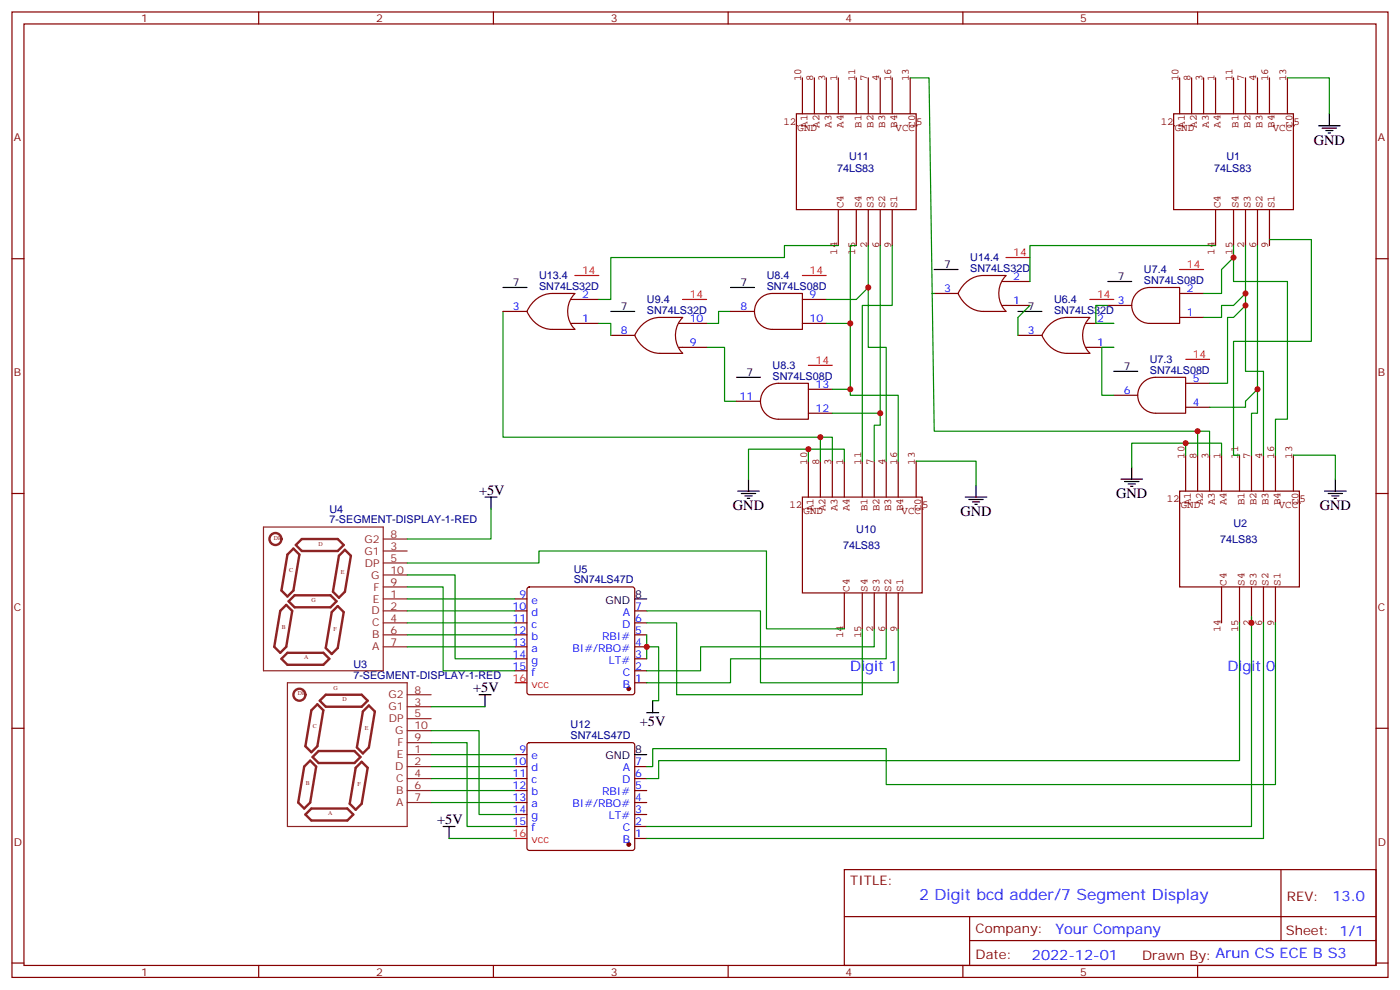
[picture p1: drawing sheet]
<svg xmlns="http://www.w3.org/2000/svg" width="412mm" height="292mm" viewBox="0 0 412 292" stroke-linecap="round" stroke-linejoin="round" font-family="sans-serif">
<g fill="none" stroke="#870000" stroke-width=".35">
<path d="M3.5 3.5h405.4v284.4h-405.4zM7.1 7.1h398.2v277.2h-398.2zM76.2 3.5v3.6M145.3 3.5v3.6M214.5 3.5v3.6M283.6 3.5v3.6M352.8 3.5v3.6M3.5 76.2h3.6M405.3 76.2h3.6M3.5 145.3h3.6M405.3 145.3h3.6M3.5 214.5h3.6"/>
<path d="M405.3 214.5h3.6M248.7 256.1h156.6v28.2h-156.6zM377.3 256.1v20.9M248.7 270h156.5M285.6 277h119.6M285.6 270v14.1M3.5 283.6h3.6M76.2 284.3v3.6M145.3 284.3v3.6M214.5 284.3v3.6M283.6 284.3v3.6M352.8 284.3v3.6"/>
<path d="M405.3 283.6h3.6"/>
</g>
<g fill="#850000">
<circle cx="381" cy="37" r=".18"/>
<circle cx="345.7" cy="37" r=".18"/>
</g>
<g fill="none" stroke="#850000" stroke-width=".35">
<path d="M345.7 33.5h35.3v28.2h-35.3zM347.5 22.9v10.6M351 22.9v10.6M354.5 22.9v10.6M358.1 22.9v10.6M363.4 22.9v10.6M366.9 22.9v10.6M370.4 22.9v10.6M373.9 22.9v10.6M379.2 22.9v10.6M358.1 61.7v10.6M363.4 61.7v10.6"/>
<path d="M366.9 61.7v10.6M370.4 61.7v10.6M373.9 61.7v10.6"/>
</g>
<g fill="#850000">
<circle cx="382.8" cy="148.2" r=".18"/>
<circle cx="347.5" cy="148.2" r=".18"/>
</g>
<g fill="none" stroke="#850000" stroke-width=".35">
<path d="M349.2 134.1v10.5M352.8 134.1v10.5M356.3 134.1v10.5M359.8 134.1v10.5M365.1 134.1v10.5M368.7 134.1v10.5M372.2 134.1v10.5M375.7 134.1v10.5M381 134.1v10.5M347.5 144.6h35.3v28.3h-35.3zM359.8 172.9v10.5M365.1 172.9v10.5"/>
<path d="M368.7 172.9v10.5M372.2 172.9v10.5M375.7 172.9v10.5"/>
</g>
<g fill="none" stroke="#870000" stroke-width=".35">
<path d="M179.9 98.8h7.1M200 95.2h8.1M201.1 93.5h-6.7a8.4 8.4 0 0 0-7.4 5.3M201.1 93.5a7.5 7.5 0 0 0 0 10.5l-6.7 .1a8.4 8.4 0 0 1-7.4-5.3M215.2 91.7h7M223.8 88a5.3 5.3 0 0 1 3.7-1.6h8.9v10.6h-8.9a5.3 5.3 0 0 1-4.8-3.3 5.3 5.3 0 0 1 1.1-5.7zM236.4 95.2h7M236.4 88.2h7M299.9 98.8h7M306.9 98.8a8.4 8.4 0 0 0 7.4 5.3h6.7M320 95.2h8.1M321 93.5h-6.7a8.4 8.4 0 0 0-7.4 5.3"/>
<path d="M321.1 93.5a7.5 7.5 0 0 0 0 10.5M326.3 90h7.1M334.9 86.2a5.3 5.3 0 0 1 3.8-1.5h8.8v10.5h-8.8a5.3 5.3 0 0 1-4.9-3.2 5.3 5.3 0 0 1 1.1-5.8zM347.5 93.5h7M347.5 86.4h7M200 102.3h8.1M217 118.2h7M225.6 114.4a5.3 5.3 0 0 1 3.7-1.5h8.8v10.6h-8.8a5.3 5.3 0 0 1-4.9-3.3 5.3 5.3 0 0 1 1.2-5.8zM238.1 114.7h7.1M320 102.3h8.1M328.1 116.4h7M336.7 112.7a5.3 5.3 0 0 1 3.7-1.6h8.8v10.6h-8.8a5.3 5.3 0 0 1-4.9-3.3 5.3 5.3 0 0 1 1.2-5.7z"/>
<path d="M349.2 119.9h7.1M349.2 112.9h7.1M238.1 121.7h7.1"/>
</g>
<path d="M347.5 79.4h7M201.1 88.2h7M236.4 81.1h7M321 88.2h7.1M238.1 107.6h7.1M349.2 105.8h7.1" fill="none" stroke="#f00" stroke-width=".35"/>
<path d="M179.9 91.7h7.1M215.2 84.7h7M299.9 91.7h7M326.3 82.9h7.1M217 111.1h7M328.1 109.4h7" fill="none" stroke="#000" stroke-width=".35"/>
<path d="M268.1 22.9h5.6l1.5 104.1h81.1v7.1M366.9 72.3v37.1h5.3v24.7M370.4 72.3v49.4h-1.7v12.4M373.9 70.6h12.4v29.9h-22.9v33.6h1.7M148.2 91.7v37.1h97v7M215.2 91.7h-3.5v3.5h-3.6M326.3 90h-3.5v5.2h5.3M366.9 86.4l-3.5 3.6h-3.6v3.5h-5.3M366.9 90l-3.5 3.5h-1.8v19.4h-5.3M208.1 102.3h5.3v15.9h3.6M328.1 102.3h-3.5v14.1h3.5M370.4 114.7l-3.5 3.5v1.7h-10.6" fill="none" stroke="#008700" stroke-width=".35"/>
<g fill="#850000">
<circle cx="271.6" cy="149.9" r=".18"/>
<circle cx="236.4" cy="149.9" r=".18"/>
</g>
<g fill="none" stroke="#850000" stroke-width=".35">
<path d="M238.1 135.8v10.6M241.7 135.8v10.6M245.2 135.8v10.6M248.7 135.8v10.6M254 135.8v10.6M257.5 135.8v10.6M261.1 135.8v10.6M264.6 135.8v10.6M269.9 135.8v10.6M236.4 146.4h35.2v28.2h-35.2zM248.7 174.6v10.6M254 174.6v10.6"/>
<path d="M257.5 174.6v10.6M261.1 174.6v10.6M264.6 174.6v10.6"/>
</g>
<g fill="#850000">
<circle cx="269.9" cy="37" r=".18"/>
<circle cx="234.6" cy="37" r=".18"/>
</g>
<g fill="none" stroke="#850000" stroke-width=".35">
<path d="M234.6 33.5h35.3v28.2h-35.3zM236.4 22.9v10.6M239.9 22.9v10.6M243.4 22.9v10.6M246.9 22.9v10.6M252.2 22.9v10.6M255.8 22.9v10.6M259.3 22.9v10.6M262.8 22.9v10.6M268.1 22.9v10.6M246.9 61.7v10.6M252.2 61.7v10.6"/>
<path d="M255.8 61.7v10.6M259.3 61.7v10.6M262.8 61.7v10.6"/>
</g>
<g fill="none" stroke="#8c2424" stroke-width=".35">
<path d="M77.6 155.2h35.3v42.4h-35.3zM112.9 158.8h7M112.9 179.9h7M112.9 176.4h7M112.9 172.9h7M112.9 169.3h7M112.9 165.8h7M112.9 162.3h7M112.9 190.5h7M112.9 187h7M112.9 183.4h7M84.7 201.1h35.2v42.3h-35.2z"/>
<path d="M119.9 218.7h7.1M119.9 215.2h7.1M119.9 211.7h7.1M119.9 208.1h7.1M119.9 204.6h7.1M119.9 236.4h7.1M119.9 232.8h7.1M119.9 229.3h7.1M119.9 225.8h7.1M119.9 222.2h7.1"/>
</g>
<g fill="none" stroke="#8c2424" stroke-width=".71">
<path d="M84.3 178.2l1.8 1.7-1.8 10.6-1.8 1.8-1.7-1.8 1.7-10.6zM84.7 163.3l1.7-1.7 1.8 1.7-1.8 10.6-1.7 1.8-1.8-1.8zM85 177.1l1.8-1.8h10.6l1.7 1.8-1.7 1.8h-10.6zM87.1 160.5l1.8-1.7h10.6l1.7 1.7-1.7 1.8h-10.6zM99.8 163.7l1.8-1.8 1.8 1.8-1.8 10.6-1.8 1.7-1.7-1.7zM82.9 194l1.8-1.7h10.5l1.8 1.7-1.8 1.8h-10.5zM97.7 180.3l1.8-1.8 1.7 1.8-1.7 10.6-1.8 1.7-1.7-1.7zM91.7 209.2l1.8-1.8 1.7 1.8-1.7 10.6-1.8 1.7-1.7-1.7zM94.2 206.4l1.8-1.8h10.5l1.8 1.8-1.8 1.7h-10.5zM106.9 209.6l1.8-1.8 1.7 1.8-1.7 10.5-1.8 1.8-1.8-1.8zM89.6 225.8l1.8-1.8 1.7 1.8-1.7 10.6-1.8 1.7-1.8-1.7zM90 239.9l1.7-1.8h10.6l1.8 1.8-1.8 1.8h-10.6z"/>
<path d="M92.1 223l1.7-1.8h10.6l1.8 1.8-1.8 1.7h-10.6zM104.8 226.1l1.7-1.7 1.8 1.7-1.8 10.6-1.7 1.8-1.8-1.8z"/>
<circle cx="81.1" cy="158.7" r="1.76"/>
<circle cx="88.2" cy="204.6" r="1.76"/>
</g>
<g fill="none" stroke="#870000" stroke-width=".35">
<path d="M148.2 91.7h7a8.4 8.4 0 0 0 7.4 5.3h6.7M168.3 95.2h8.1M168.3 88.2h8.1M169.3 86.4h-6.7a8.4 8.4 0 0 0-7.4 5.3M169.4 86.5a7.5 7.5 0 0 0 0 10.5M275.2 86.4h7M282.2 86.4a8.4 8.4 0 0 1 7.4-5.3l6.8 .1a7.5 7.5 0 0 0 0 10.5M282.2 86.4a8.4 8.4 0 0 0 7.4 5.3h6.7M295.3 90h8.1M295.3 82.9h8.1M151.7 179.9h3.5M151.7 176.4h3.5"/>
<path d="M155.5 173.1l.4-.2h30.4l.5 .2 .2 .5v30.3l-.3 .5-.4 .2h-30.4l-.5-.2-.2-.5v-30.3zM187 179.9h3.5M151.7 197.6h3.5M151.7 194h3.5M151.7 190.5h3.5M151.7 187h3.5M151.7 183.4h3.5M187 197.6h3.5M187 194h3.5M187 190.5h3.5M187 187h3.5M187 183.4h3.5"/>
<path d="M155.5 218.9l.4-.2h30.4l.5 .2 .2 .5v30.4l-.3 .5-.4 .2h-30.4l-.5-.3-.2-.4v-30.4zM187 201.1h3.5M151.7 239.9h3.5M151.7 236.4h3.5M151.7 232.8h3.5M151.7 229.3h3.5M151.7 225.8h3.5M151.7 222.2h3.5M187 239.9h3.5M187 236.4h3.5M187 232.8h3.5M187 229.3h3.5"/>
<path d="M187 225.8h3.5M151.7 243.4h3.5M187 246.9h3.5M187 243.4h3.5"/>
</g>
<g fill="#870000" stroke="#870000" stroke-width=".35">
<circle cx="185.2" cy="202.8" r=".53"/>
<circle cx="185.2" cy="248.7" r=".53"/>
</g>
<g fill="none" stroke="#000" stroke-width=".35">
<path d="M388.4 37h6.4M389.5 37.7h4.2M390.5 38.5h2.1M391.2 39.2h.7M391.6 33.5v3.5M275.2 79.4h7M148.2 84.7h7M333.4 137.6v3.5M142.9 146.4h3.5M144.6 146.4v3.5M217.3 144.6h6.4M218.4 145.3h4.2"/>
<path d="M219.4 146.1h2.1M220.1 146.8h.7M220.5 141.1v3.5M284.3 146.4h6.4M285.4 147.1h4.2M286.5 147.8h2.1M287.2 148.5h.7M287.5 142.9v3.5M330.2 141.1h6.3M331.3 141.8h4.2M332.3 142.5h2.1M333 143.2h.7"/>
<path d="M390.2 144.6h6.3M391.2 145.3h4.3M392.3 146.1h2.1M393 146.8h.7M393.3 141.1v3.5M187 176.4h3.5M141.1 204.6h3.5M142.9 204.6v3.5M190.5 209.9h3.5M192.3 206.4v3.5M187 222.2h3.5M130.5 243.4h3.6"/>
<path d="M132.3 243.4v3.5"/>
</g>
<path d="M296.3 75.8h7.1M169.3 81.1h7.1M151.7 201.1h3.5M151.7 246.9h3.5" fill="none" stroke="#f00" stroke-width=".35"/>
<g fill="none" stroke="#008700" stroke-width=".35">
<path d="M379.2 22.9h12.4v10.6M246.9 72.3h-15.8v3.5h-51.2v12.4h-3.5M252.2 72.3h-1.7v44.1h14.1v19.4M255.8 72.3v30h5.3v33.5M259.3 72.3v52.9h-1.8v10.6M262.8 72.3v17.7h-8.8v45.8M358.1 72.3h-54.7v10.6M363.4 72.3v10.6h15.8v40.6h-3.5v10.6M363.4 75.8l-3.6 3.6v7h-5.3M176.4 95.2h3.5v3.6M243.4 95.2h7.1M255.8 84.7l-3.6 3.5h-8.8"/>
<path d="M274.5 86.4h.7M303.4 90l-3.5 3.5v5.3M245.2 114.7h5.3M238.1 132.3v3.5M241.7 128.8v7M245.2 121.7h14.1M248.7 135.8v-3.5h-28.2v8.8M269.9 135.8h17.6v7.1M349.2 130.5v3.6M352.8 127v7.1M359.8 134.1v-3.6h-26.4v7.1M381 134.1h12.3v7"/>
<path d="M144.6 149.9v8.9h-24.7M119.9 169.3h14.2v24.7h17.6M119.9 172.9h10.6v24.7h21.2M119.9 165.8h38.8v-3.5h67.1v22.9h22.9M119.9 176.4h31.8M119.9 179.9h31.8M190.5 179.9h33.5v21.2h40.6v-15.9M119.9 183.4h31.8M119.9 187h31.8M119.9 190.5h31.8M190.5 183.4h8.8v21.2h54.7v-19.4M190.5 187v7"/>
<path d="M190.5 190.5h3.5v15.9h-1.7M257.5 185.2v5.3h-51.1v7.1h-15.9M261.1 185.2v8.8h-45.9v7.1h-24.7M365.1 183.4v40.6h-171.1v5.3h-3.5M368.7 181.7v61.7h-178.2M372.2 183.4v63.5h-181.7M375.7 183.4v47.7h-114.6v-10.6h-68.8v5.3h-1.8M127 218.7h10.6v24.7h14.1M127 215.2h14.1v24.7h10.6M127 208.1h15.9M127 222.2h24.7M127 225.8h24.7"/>
<path d="M127 229.3h24.7M127 232.8h24.7M127 236.4h24.7M132.3 246.9h19.4"/>
</g>
<g fill="#c00">
<circle cx="366.9" cy="90" r=".88"/>
<circle cx="370.4" cy="114.7" r=".88"/>
<circle cx="241.7" cy="128.8" r=".88"/>
<circle cx="349.3" cy="130.5" r=".88"/>
<circle cx="238.1" cy="132.3" r=".88"/>
<circle cx="366.9" cy="86.4" r=".88"/>
<circle cx="363.4" cy="75.8" r=".88"/>
<circle cx="255.8" cy="84.7" r=".88"/>
<circle cx="250.5" cy="95.2" r=".88"/>
<circle cx="250.5" cy="114.7" r=".88"/>
<circle cx="259.3" cy="121.7" r=".88"/>
<circle cx="190.5" cy="190.5" r=".88"/>
<circle cx="352.8" cy="127" r=".88"/>
<circle cx="368.7" cy="183.4" r=".88"/>
</g>
<text font-size="4.6" fill="#00f" x="270.8" y="265.1">2 Digit bcd adder/7 Segment Display</text>
<g font-size="4.2">
<text x="387" y="42.7">GND</text>
<text x="141.1" y="145.7">+5V</text>
<text x="328.8" y="146.8">GND</text>
<text x="215.9" y="150.3">GND</text>
<text x="282.9" y="152">GND</text>
<text x="388.8" y="150.3">GND</text>
<text x="139.3" y="203.9">+5V</text>
<text x="188.5" y="213.9">+5V</text>
<text x="128.8" y="242.7">+5V</text>
</g>
<g font-size="4.2" fill="#00f">
<text x="250.5" y="197.6">Digit 1</text>
<text x="361.6" y="197.6">Digit 0</text>
<text x="392.5" y="265.4">13.0</text>
<text x="310.9" y="274.9">Your Company</text>
<text x="304" y="282.7">2022-12-01</text>
</g>
<g font-size="3.9" fill="#800">
<text x="250.5" y="260.7">TITLE:</text>
<text x="379.1" y="265.4">REV:</text>
<text x="287.4" y="274.9">Company:</text>
<text x="378.7" y="275.5">Sheet: 1/1</text>
<text x="287.4" y="282.6">Date:</text>
<text x="336.4" y="282.7">Drawn By: Arun CS ECE B S3</text>
</g>
<g font-size="3.2" fill="#800">
<text x="41.6" y="6.5">1</text>
<text x="110.8" y="6.5">2</text>
<text x="179.9" y="6.5">3</text>
<text x="249.1" y="6.5">4</text>
<text x="318.2" y="6.5">5</text>
<text x="4.1" y="41.6">A</text>
<text x="405.9" y="41.6">A</text>
<text x="4.1" y="110.8">B</text>
<text x="405.9" y="110.8">B</text>
<text x="4.1" y="179.9">C</text>
<text x="405.9" y="179.9">C</text>
<text x="4.1" y="249.1">D</text>
<text x="405.9" y="249.1">D</text>
<text x="41.6" y="287.3">1</text>
<text x="110.8" y="287.3">2</text>
<text x="179.9" y="287.3">3</text>
<text x="249.1" y="287.3">4</text>
<text x="318.2" y="287.3">5</text>
</g>
<g font-size="3.2" fill="#840000">
<text x="236" y="24" transform="rotate(-90 236 24)">10</text>
<text x="239.5" y="24" transform="rotate(-90 239.5 24)">8</text>
<text x="243.1" y="24" transform="rotate(-90 243.1 24)">3</text>
<text x="246.6" y="24" transform="rotate(-90 246.6 24)">1</text>
<text x="251.9" y="24" transform="rotate(-90 251.9 24)">11</text>
<text x="255.4" y="24" transform="rotate(-90 255.4 24)">7</text>
<text x="258.9" y="24" transform="rotate(-90 258.9 24)">4</text>
<text x="262.5" y="24" transform="rotate(-90 262.5 24)">16</text>
<text x="267.8" y="24" transform="rotate(-90 267.8 24)">13</text>
<text x="347.1" y="24" transform="rotate(-90 347.1 24)">10</text>
<text x="350.7" y="24" transform="rotate(-90 350.7 24)">8</text>
<text x="354.2" y="24" transform="rotate(-90 354.2 24)">3</text>
<text x="357.7" y="24" transform="rotate(-90 357.7 24)">1</text>
<text x="363" y="24" transform="rotate(-90 363 24)">11</text>
<text x="366.5" y="24" transform="rotate(-90 366.5 24)">7</text>
<text x="370.1" y="24" transform="rotate(-90 370.1 24)">4</text>
<text x="373.6" y="24" transform="rotate(-90 373.6 24)">16</text>
<text x="378.9" y="24" transform="rotate(-90 378.9 24)">13</text>
<text x="230.8" y="36.7">12</text>
<text x="234.9" y="38.5">GND</text>
<text x="237.9" y="37.7" transform="rotate(-90 237.9 37.7)">A1</text>
<text x="241.4" y="37.7" transform="rotate(-90 241.4 37.7)">A2</text>
<text x="244.9" y="37.7" transform="rotate(-90 244.9 37.7)">A3</text>
<text x="248.4" y="37.7" transform="rotate(-90 248.4 37.7)">A4</text>
<text x="253.7" y="37.7" transform="rotate(-90 253.7 37.7)">B1</text>
<text x="257.3" y="37.7" transform="rotate(-90 257.3 37.7)">B2</text>
<text x="260.8" y="37.7" transform="rotate(-90 260.8 37.7)">B3</text>
<text x="263.8" y="38.5">VCC</text>
<text x="264.3" y="37.7" transform="rotate(-90 264.3 37.7)">B4</text>
<text x="269.6" y="37.7" transform="rotate(-90 269.6 37.7)">C0</text>
<text x="269.9" y="36.7">5</text>
<text x="341.9" y="36.7">12</text>
<text x="346.1" y="38.5">GND</text>
<text x="349" y="37.7" transform="rotate(-90 349 37.7)">A1</text>
<text x="352.5" y="37.7" transform="rotate(-90 352.5 37.7)">A2</text>
<text x="356" y="37.7" transform="rotate(-90 356 37.7)">A3</text>
<text x="359.6" y="37.7" transform="rotate(-90 359.6 37.7)">A4</text>
<text x="364.9" y="37.7" transform="rotate(-90 364.9 37.7)">B1</text>
<text x="368.4" y="37.7" transform="rotate(-90 368.4 37.7)">B2</text>
<text x="371.9" y="37.7" transform="rotate(-90 371.9 37.7)">B3</text>
<text x="374.9" y="38.5">VCC</text>
<text x="375.4" y="37.7" transform="rotate(-90 375.4 37.7)">B4</text>
<text x="380.7" y="37.7" transform="rotate(-90 380.7 37.7)">C0</text>
<text x="381" y="36.7">5</text>
<text x="248.4" y="61.4" transform="rotate(-90 248.4 61.4)">C4</text>
<text x="253.7" y="61.4" transform="rotate(-90 253.7 61.4)">S4</text>
<text x="257.3" y="61.4" transform="rotate(-90 257.3 61.4)">S3</text>
<text x="260.8" y="61.4" transform="rotate(-90 260.8 61.4)">S2</text>
<text x="264.3" y="61.4" transform="rotate(-90 264.3 61.4)">S1</text>
<text x="359.6" y="61.4" transform="rotate(-90 359.6 61.4)">C4</text>
<text x="364.9" y="61.4" transform="rotate(-90 364.9 61.4)">S4</text>
<text x="368.4" y="61.4" transform="rotate(-90 368.4 61.4)">S3</text>
<text x="371.9" y="61.4" transform="rotate(-90 371.9 61.4)">S2</text>
<text x="375.4" y="61.4" transform="rotate(-90 375.4 61.4)">S1</text>
<text x="246.6" y="75.1" transform="rotate(-90 246.6 75.1)">14</text>
<text x="251.9" y="75.1" transform="rotate(-90 251.9 75.1)">15</text>
<text x="255.4" y="73.2" transform="rotate(-90 255.4 73.2)">2</text>
<text x="258.9" y="73.2" transform="rotate(-90 258.9 73.2)">6</text>
<text x="262.5" y="73.2" transform="rotate(-90 262.5 73.2)">9</text>
<text x="357.7" y="75.1" transform="rotate(-90 357.7 75.1)">14</text>
<text x="363" y="75.1" transform="rotate(-90 363 75.1)">15</text>
<text x="366.5" y="73.2" transform="rotate(-90 366.5 73.2)">2</text>
<text x="370.1" y="73.2" transform="rotate(-90 370.1 73.2)">6</text>
<text x="373.6" y="73.2" transform="rotate(-90 373.6 73.2)">9</text>
<text x="237.8" y="136.9" transform="rotate(-90 237.8 136.9)">10</text>
<text x="241.3" y="136.9" transform="rotate(-90 241.3 136.9)">8</text>
<text x="244.8" y="136.9" transform="rotate(-90 244.8 136.9)">3</text>
<text x="248.4" y="136.9" transform="rotate(-90 248.4 136.9)">1</text>
<text x="253.6" y="136.9" transform="rotate(-90 253.6 136.9)">11</text>
<text x="257.2" y="136.9" transform="rotate(-90 257.2 136.9)">7</text>
<text x="260.7" y="136.9" transform="rotate(-90 260.7 136.9)">4</text>
<text x="264.2" y="136.9" transform="rotate(-90 264.2 136.9)">16</text>
<text x="269.5" y="136.9" transform="rotate(-90 269.5 136.9)">13</text>
<text x="348.9" y="135.1" transform="rotate(-90 348.9 135.1)">10</text>
<text x="352.4" y="135.1" transform="rotate(-90 352.4 135.1)">8</text>
<text x="356" y="135.1" transform="rotate(-90 356 135.1)">3</text>
<text x="359.5" y="135.1" transform="rotate(-90 359.5 135.1)">1</text>
<text x="364.8" y="135.1" transform="rotate(-90 364.8 135.1)">11</text>
<text x="368.3" y="135.1" transform="rotate(-90 368.3 135.1)">7</text>
<text x="371.8" y="135.1" transform="rotate(-90 371.8 135.1)">4</text>
<text x="375.4" y="135.1" transform="rotate(-90 375.4 135.1)">16</text>
<text x="380.6" y="135.1" transform="rotate(-90 380.6 135.1)">13</text>
<text x="232.6" y="149.6">12</text>
<text x="271.6" y="149.6">5</text>
<text x="343.7" y="147.8">12</text>
<text x="347.8" y="149.7">GND</text>
<text x="350.7" y="148.8" transform="rotate(-90 350.7 148.8)">A1</text>
<text x="354.3" y="148.8" transform="rotate(-90 354.3 148.8)">A2</text>
<text x="357.8" y="148.8" transform="rotate(-90 357.8 148.8)">A3</text>
<text x="361.3" y="148.8" transform="rotate(-90 361.3 148.8)">A4</text>
<text x="366.6" y="148.8" transform="rotate(-90 366.6 148.8)">B1</text>
<text x="370.2" y="148.8" transform="rotate(-90 370.2 148.8)">B2</text>
<text x="373.7" y="148.8" transform="rotate(-90 373.7 148.8)">B3</text>
<text x="376.7" y="149.7">VCC</text>
<text x="377.2" y="148.8" transform="rotate(-90 377.2 148.8)">B4</text>
<text x="382.5" y="148.8" transform="rotate(-90 382.5 148.8)">C0</text>
<text x="382.8" y="147.8">5</text>
<text x="236.7" y="151.4">GND</text>
<text x="239.6" y="150.6" transform="rotate(-90 239.6 150.6)">A1</text>
<text x="243.2" y="150.6" transform="rotate(-90 243.2 150.6)">A2</text>
<text x="246.7" y="150.6" transform="rotate(-90 246.7 150.6)">A3</text>
<text x="250.2" y="150.6" transform="rotate(-90 250.2 150.6)">A4</text>
<text x="255.5" y="150.6" transform="rotate(-90 255.5 150.6)">B1</text>
<text x="259" y="150.6" transform="rotate(-90 259 150.6)">B2</text>
<text x="262.6" y="150.6" transform="rotate(-90 262.6 150.6)">B3</text>
<text x="265.6" y="151.4">VCC</text>
<text x="266.1" y="150.6" transform="rotate(-90 266.1 150.6)">B4</text>
<text x="271.4" y="150.6" transform="rotate(-90 271.4 150.6)">C0</text>
<text x="361.3" y="172.5" transform="rotate(-90 361.3 172.5)">C4</text>
<text x="366.6" y="172.5" transform="rotate(-90 366.6 172.5)">S4</text>
<text x="370.2" y="172.5" transform="rotate(-90 370.2 172.5)">S3</text>
<text x="373.7" y="172.5" transform="rotate(-90 373.7 172.5)">S2</text>
<text x="377.2" y="172.5" transform="rotate(-90 377.2 172.5)">S1</text>
<text x="250.2" y="174.3" transform="rotate(-90 250.2 174.3)">C4</text>
<text x="255.5" y="174.3" transform="rotate(-90 255.5 174.3)">S4</text>
<text x="259" y="174.3" transform="rotate(-90 259 174.3)">S3</text>
<text x="262.6" y="174.3" transform="rotate(-90 262.6 174.3)">S2</text>
<text x="266.1" y="174.3" transform="rotate(-90 266.1 174.3)">S1</text>
<text x="368.3" y="184.3" transform="rotate(-90 368.3 184.3)">2</text>
<text x="371.8" y="184.3" transform="rotate(-90 371.8 184.3)">6</text>
<text x="375.4" y="184.3" transform="rotate(-90 375.4 184.3)">9</text>
<text x="248.4" y="188" transform="rotate(-90 248.4 188)">14</text>
<text x="253.6" y="188" transform="rotate(-90 253.6 188)">15</text>
<text x="257.2" y="186.1" transform="rotate(-90 257.2 186.1)">2</text>
<text x="260.7" y="186.1" transform="rotate(-90 260.7 186.1)">6</text>
<text x="264.2" y="186.1" transform="rotate(-90 264.2 186.1)">9</text>
<text x="359.5" y="186.2" transform="rotate(-90 359.5 186.2)">14</text>
<text x="364.8" y="186.2" transform="rotate(-90 364.8 186.2)">15</text>
</g>
<g font-size="3.2" fill="#000080">
<text x="250.1" y="47">U11</text>
<text x="361.3" y="47">U1</text>
<text x="246.6" y="50.6">74LS83</text>
<text x="357.7" y="50.6">74LS83</text>
<text x="285.8" y="76.9">U14.4</text>
<text x="158.8" y="82.2">U13.4</text>
<text x="225.8" y="82.2">U8.4</text>
<text x="285.8" y="80.1">SN74LS32D</text>
<text x="337" y="83.6">SN74LS08D</text>
<text x="337" y="80.4">U7.4</text>
<text x="158.8" y="85.4">SN74LS32D</text>
<text x="190.6" y="89.2">U9.4</text>
<text x="225.8" y="85.4">SN74LS08D</text>
<text x="310.5" y="89.2">U6.4</text>
<text x="190.6" y="92.4">SN74LS32D</text>
<text x="310.5" y="92.4">SN74LS32D</text>
<text x="338.7" y="106.9">U7.3</text>
<text x="227.6" y="111.8">SN74LS08D</text>
<text x="227.6" y="108.7">U8.3</text>
<text x="338.7" y="110.1">SN74LS08D</text>
<text x="97" y="154.2">7-SEGMENT-DISPLAY-1-RED</text>
<text x="97" y="151">U4</text>
<text x="363.4" y="155.2">U2</text>
<text x="248.3" y="161.7">74LS83</text>
<text x="252.2" y="157">U10</text>
<text x="359.5" y="159.9">74LS83</text>
<text x="169" y="168.6">U5</text>
<text x="169" y="171.8">SN74LS47D</text>
<text x="104.1" y="196.8">U3</text>
<text x="104.1" y="200">7-SEGMENT-DISPLAY-1-RED</text>
<text x="168.1" y="214.4">U12</text>
<text x="168.1" y="217.7">SN74LS47D</text>
</g>
<g font-size="3.2" fill="#f00">
<text x="298.4" y="75.5">14</text>
<text x="171.4" y="80.8">14</text>
<text x="238.5" y="80.8">14</text>
<text x="349.6" y="79">14</text>
<text x="203.2" y="87.8">14</text>
<text x="323.1" y="87.8">14</text>
<text x="240.2" y="107.2">14</text>
<text x="351.4" y="105.5">14</text>
<text x="151" y="200.7">16</text>
<text x="156.5" y="202.5">vcc</text>
<text x="151" y="246.6">16</text>
<text x="156.5" y="248.4">vcc</text>
</g>
<g font-size="3.2">
<text x="278.1" y="79">7</text>
<text x="329.2" y="82.6">7</text>
<text x="151.1" y="84.3">7</text>
<text x="218.1" y="84.3">7</text>
<text x="182.8" y="91.4">7</text>
<text x="302.8" y="91.4">7</text>
<text x="219.9" y="110.8">7</text>
<text x="331" y="109">7</text>
<text x="178.4" y="177.8">GND</text>
<text x="187.1" y="176">8</text>
<text x="187.1" y="221.9">8</text>
<text x="178.4" y="223.7">GND</text>
</g>
<g font-size="3.2" fill="#00f">
<text x="298.4" y="82.6">2</text>
<text x="171.4" y="87.8">2</text>
<text x="238.5" y="87.8">9</text>
<text x="278.1" y="86.1">3</text>
<text x="298.4" y="89.6">1</text>
<text x="329.2" y="89.6">3</text>
<text x="349.6" y="86.1">2</text>
<text x="151.1" y="91.4">3</text>
<text x="171.4" y="94.9">1</text>
<text x="203.2" y="94.9">10</text>
<text x="218.1" y="91.4">8</text>
<text x="238.5" y="94.9">10</text>
<text x="323.1" y="94.9">2</text>
<text x="349.6" y="93.1">1</text>
<text x="182.8" y="98.4">8</text>
<text x="203.2" y="102">9</text>
<text x="302.8" y="98.4">3</text>
<text x="323.1" y="102">1</text>
<text x="351.4" y="112.5">5</text>
<text x="217.9" y="117.8">11</text>
<text x="240.2" y="114.3">13</text>
<text x="331" y="116.1">6</text>
<text x="351.4" y="119.6">4</text>
<text x="240.2" y="121.4">12</text>
<text x="151" y="179.6">10</text>
<text x="153" y="176">9</text>
<text x="156.5" y="177.8">e</text>
<text x="187.1" y="179.6">7</text>
<text x="151" y="183.1">11</text>
<text x="156.5" y="181.3">d</text>
<text x="156.5" y="184.9">c</text>
<text x="183.2" y="184.9">D</text>
<text x="183.5" y="181.3">A</text>
<text x="187.1" y="183.1">6</text>
<text x="151" y="186.6">12</text>
<text x="151" y="190.1">13</text>
<text x="156.5" y="188.4">b</text>
<text x="156.5" y="191.9">a</text>
<text x="168.6" y="191.9">BI#/RBO#</text>
<text x="177.4" y="188.4">RBI#</text>
<text x="187.1" y="190.1">4</text>
<text x="187.1" y="186.6">5</text>
<text x="151" y="193.7">14</text>
<text x="151" y="197.2">15</text>
<text x="156.5" y="195.4">g</text>
<text x="179.3" y="195.4">LT#</text>
<text x="187.1" y="197.2">2</text>
<text x="187.1" y="193.7">3</text>
<text x="156.5" y="199">f</text>
<text x="183.5" y="199">C</text>
<text x="183.5" y="202.5">B</text>
<text x="187.1" y="200.7">1</text>
<text x="153" y="221.9">9</text>
<text x="151" y="225.4">10</text>
<text x="156.5" y="223.7">e</text>
<text x="156.5" y="227.2">d</text>
<text x="183.5" y="227.2">A</text>
<text x="187.1" y="225.4">7</text>
<text x="151" y="229">11</text>
<text x="151" y="232.5">12</text>
<text x="156.5" y="230.7">c</text>
<text x="183.2" y="230.7">D</text>
<text x="187.1" y="232.5">5</text>
<text x="187.1" y="229">6</text>
<text x="151" y="236">13</text>
<text x="151" y="239.5">14</text>
<text x="156.5" y="234.2">b</text>
<text x="156.5" y="237.8">a</text>
<text x="168.6" y="237.8">BI#/RBO#</text>
<text x="177.4" y="234.2">RBI#</text>
<text x="187.1" y="239.5">3</text>
<text x="187.1" y="236">4</text>
<text x="151" y="243.1">15</text>
<text x="156.5" y="241.3">g</text>
<text x="156.5" y="244.8">f</text>
<text x="179.3" y="241.3">LT#</text>
<text x="183.5" y="244.8">C</text>
<text x="187.1" y="243.1">2</text>
<text x="183.5" y="248.4">B</text>
<text x="187.1" y="246.6">1</text>
</g>
<g font-size="3.2" fill="#8d2323">
<text x="107.4" y="159.8">G2</text>
<text x="115" y="161.9">3</text>
<text x="115" y="158.4">8</text>
<text x="107.4" y="163.3">G1</text>
<text x="107.5" y="166.9">DP</text>
<text x="115" y="165.5">5</text>
<text x="109.4" y="170.4">G</text>
<text x="110" y="173.9">F</text>
<text x="115" y="172.5">9</text>
<text x="115" y="169">10</text>
<text x="109.8" y="177.4">E</text>
<text x="115" y="179.6">2</text>
<text x="115" y="176">1</text>
<text x="109.4" y="181">D</text>
<text x="109.6" y="184.5">C</text>
<text x="115" y="183.1">4</text>
<text x="109.7" y="188">B</text>
<text x="109.7" y="191.6">A</text>
<text x="115" y="190.1">7</text>
<text x="115" y="186.6">6</text>
<text x="114.4" y="209.2">G1</text>
<text x="114.4" y="205.7">G2</text>
<text x="122.1" y="207.8">3</text>
<text x="122.1" y="204.3">8</text>
<text x="114.5" y="212.7">DP</text>
<text x="122.1" y="214.8">10</text>
<text x="122.1" y="211.3">5</text>
<text x="116.4" y="216.3">G</text>
<text x="117.1" y="219.8">F</text>
<text x="122.1" y="221.9">1</text>
<text x="122.1" y="218.4">9</text>
<text x="116.4" y="226.8">D</text>
<text x="116.9" y="223.3">E</text>
<text x="122.1" y="225.4">2</text>
<text x="116.7" y="230.4">C</text>
<text x="116.7" y="233.9">B</text>
<text x="122.1" y="232.5">6</text>
<text x="122.1" y="229">4</text>
<text x="116.7" y="237.4">A</text>
<text x="122.1" y="236">7</text>
</g>
<g font-size="1.8" fill="#8d2323">
<text x="80.6" y="158.9">DP</text>
<text x="93.8" y="160.7">D</text>
<text x="85.1" y="168.5">C</text>
<text x="100.4" y="169.2">E</text>
<text x="91.7" y="177.3">G</text>
<text x="83" y="185.4">B</text>
<text x="98.2" y="185.7">F</text>
<text x="89.6" y="194.2">A</text>
<text x="98.2" y="203.3">G</text>
<text x="87.7" y="204.8">DP</text>
<text x="100.9" y="206.6">D</text>
<text x="92.2" y="214.3">C</text>
<text x="107.4" y="215">E</text>
<text x="90.1" y="231.2">B</text>
<text x="105.3" y="231.6">F</text>
<text x="96.7" y="240.1">A</text>
</g>
</svg>
